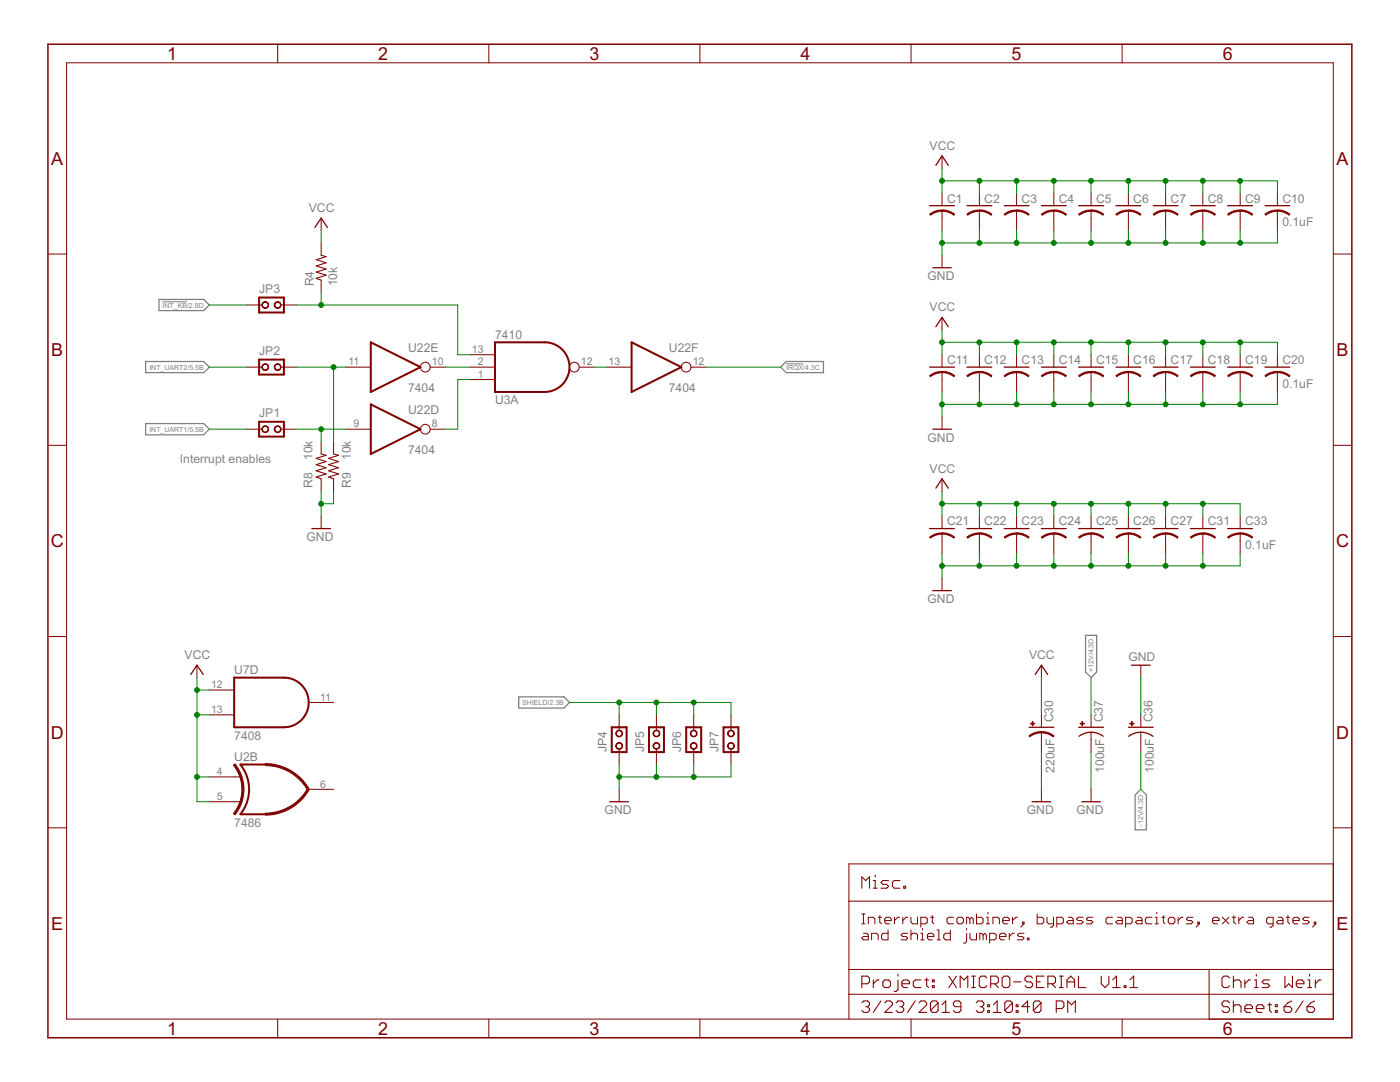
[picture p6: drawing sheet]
<svg xmlns="http://www.w3.org/2000/svg" width="279mm" height="216mm" viewBox="0 0 279 216" stroke-linecap="round" stroke-linejoin="round" font-family="sans-serif">
<path d="M31.7 59.8h9l1.1 1.1-1.1 1.1h-9zM29.1 72.1h11.6l1.1 1.2-1.1 1.1h-11.6zM155.8 73.3l1.1-1.2h7.4v2.3h-7.4zM29.1 84.5h11.6l1.1 1.1-1.1 1.2h-11.6zM103.5 139h9l1.2 1.2-1.2 1.1h-9zM216.6 126.8h2.3v7.3l-1.2 1.1-1.1-1.1zM227.7 157.5l1.1 1.1v7h-2.3v-7z" fill="none" stroke="#808080" stroke-width=".25"/>
<path d="M32.4 60.2h4.9M156.9 72.6h3.4" fill="none" stroke="#808080" stroke-width=".2"/>
<path d="M9.6 8.8h260.2v198.3h-260.2z" fill="none" stroke="#800000" stroke-width=".3"/>
<g fill="none" stroke="#800000" stroke-width=".2">
<path d="M13.3 12.5h252.8v190.8h-252.8zM55.4 8.8v3.7M97.6 8.8v3.7M139.7 8.8v3.7M181.8 8.8v3.7M223.9 8.8v3.7M188 31.1v2.5M188 38.6v2.4M195.5 38.6v2.4M202.9 38.6v2.4M210.3 38.6v2.4M217.7 38.6v2.4"/>
<path d="M225.2 38.6v2.4M232.6 38.6v2.4M240.1 38.6v2.4M247.5 38.6v2.4M254.9 38.6v2.4M9.6 50.7h3.7M64.1 43.5v2.5M64.1 48.5v2.4M64.1 55.9v2.5M188 42v4M188 50.9v2.5M195.5 42v4"/>
<path d="M202.9 42v4M210.3 42v4M217.7 42v4M225.2 42v4M232.6 42v4M240.1 42v4M247.5 42v4M254.9 42v4M266.1 50.7h3.7M49.2 73.3h3.1M49.2 60.9h3.1M56 73.3h3.1"/>
<path d="M56 60.9h3.1M69 73.3h5M85.9 73.3h3M93.8 73.3h5M93.8 75.7h5M93.8 70.8h5M115.6 73.3h3M121.1 73.3h4.9M137.9 73.3h3M188 63.3v2.5M188 70.8v2.5M188 74.3v3.9"/>
<path d="M195.5 70.8v2.5M195.5 74.3v3.9M202.9 70.8v2.5M202.9 74.3v3.9M210.3 70.8v2.5M210.3 74.3v3.9M217.7 70.8v2.5M217.7 74.3v3.9M225.2 70.8v2.5M225.2 74.3v3.9M232.6 70.8v2.5M232.6 74.3v3.9"/>
<path d="M240.1 70.8v2.5M240.1 74.3v3.9M247.5 70.8v2.5M247.5 74.3v3.9M254.9 70.8v2.5M254.9 74.3v3.9M9.6 88.9h3.7M49.2 85.6h3.1M56 85.6h3.1M64.1 88.1v2.5M64.1 95.5v2.5M66.6 88.1v2.5"/>
<path d="M66.6 95.5v2.5M69 85.6h5M85.9 85.6h3M188 83.2v2.4M188 95.5v2.5M266.1 88.9h3.7M64.1 103v2.5M188 103v2.5M188 106.5v3.9M188 115.4v2.5M195.5 103v2.5M195.5 106.5v3.9"/>
<path d="M202.9 103v2.5M202.9 106.5v3.9M210.3 103v2.5M210.3 106.5v3.9M217.7 103v2.5M217.7 106.5v3.9M225.2 103v2.5M225.2 106.5v3.9M232.6 103v2.5M232.6 106.5v3.9M240.1 103v2.5M240.1 106.5v3.9"/>
<path d="M247.5 103v2.5M247.5 106.5v3.9M9.6 127h3.7M39.3 132.7v2.5M41.8 137.7h4.9M207.8 132.7v2.5M227.7 132.7v2.5M266.1 127h3.7M41.8 142.6h4.9M41.8 155h6.2M41.8 160h6.2M61.6 140.2h5"/>
<path d="M61.6 157.5h5M123.6 142.6v3.1M123.6 149.5v3M123.6 157.5v2.5M131 142.6v3.1M131 149.5v3M138.5 142.6v3.1M138.5 149.5v3M145.9 142.6v3.1M145.9 149.5v3M207.8 142.6v2.5M207.8 146.1v4"/>
<path d="M207.8 157.5v2.5M217.7 142.6v2.5M217.7 146.1v4M217.7 157.5v2.5M227.7 142.6v2.5M227.7 146.1v4M9.6 165.2h3.7M169.4 179.8h96.7M266.1 165.2h3.7M266.1 172.4h-96.7v30.9M169.4 193.4h96.7M169.4 198.4h96.7"/>
<path d="M172 184.3h.6M172 182.4h.6M172.3 182.4v1.9M172.3 186.2h.7l.3 .4v.9h-1l-.3-.3 .3-.3h1M173.3 184.3v-1.3h1l.3 .4v.9M173.9 187.5v-1.3h1l.4 .4v.9M175.3 183h.6M175.6 182.7v1.3l.3 .3M176.6 183.7h1.3v-.3l-.4-.4h-.6l-.3 .4v.6l.3 .3h.6M177.2 185.6v1.9h-1l-.3-.3v-.6l.3-.4h1M178.5 183v1.3M179.5 183h-.3l-.7 .7"/>
<path d="M180.2 183v1.3M181.1 183h-.3l-.6 .7M181.1 186.2h-.9l-.4 .4 .4 .3h.6l.3 .3-.3 .3h-1M181.8 183v1l.3 .3h1v-1.3M181.8 185.6v1.9M181.8 186.6l.3-.4h.7l.3 .4v.9M183.8 184.3h.9l.4-.3v-.6l-.4-.4h-.9v2M183.8 186.2h.3v1.3M183.8 187.5h.6M184.1 185.3v.3M185.1 186.9h1.3v-.3l-.3-.4h-.7l-.3 .4v.6l.3 .3h.7M185.7 183h.7"/>
<path d="M186.1 182.7v1.3l.3 .3M187 187.5h.7M187 185.6h.4v1.9M189.7 185.6v1.9h-1l-.4-.3v-.6l.4-.4h1M190.3 183h-1l-.3 .4v.6l.3 .3h1M191.3 183h.6l.4 .4v.6l-.4 .3h-.6l-.3-.3v-.6zM192.9 185.3v.3M192.9 186.2v1.7l-.3 .3h-.3M193.6 183.4l-.3-.4h-.4v1.3M193.6 183.4v.9M193.6 186.2v1l.3 .3h1v-1.3M193.6 183.4l.3-.4 .3 .4v.9"/>
<path d="M194.9 182.4v1.9h1l.3-.3v-.6l-.3-.4h-1M196.2 186.6v.9M196.2 186.6l-.3-.4h-.4v1.3M196.2 186.6l.3-.4 .3 .4v.9M196.8 184.3h.7M196.8 183h.4v1.3M197.2 182.1v.3M197.5 187.5h1l.3-.3v-.6l-.3-.4h-1v2M198.2 184.3v-1.3h.9l.4 .4v.9M199.5 186.9h1.3v-.3l-.4-.4h-.6l-.3 .4v.6l.3 .3h.6M200.1 183.7h1.3v-.3l-.3-.4h-.7l-.3 .4v.6l.3 .3h.7M201.4 186.2v1.3"/>
<path d="M202.1 183v1.3M202.4 186.2h-.3l-.7 .7M203.1 183h-.4l-.6 .7M204 184h.4v.3h-.4zM204.4 184.3l-.7 .7M204.4 186.2h-1l-.3 .4 .3 .3h.6l.4 .3-.4 .3h-.9M205 187.2h.4v.3h-.4zM207 182.4v1.9h1l.3-.3v-.6l-.3-.4h-1M209 183v1l.3 .3h.9M210.2 183v1.7l-.3 .3h-.3M210.9 184.3h1l.3-.3v-.6l-.3-.4h-1v2M213.2 183h.6l.4 .4v.9h-1l-.3-.3 .3-.3h1"/>
<path d="M216.2 183h-1l-.4 .4 .4 .3h.6l.4 .3-.4 .3h-1M218.1 183h-1l-.3 .4 .3 .3h.7l.3 .3-.3 .3h-1M222 183h-1l-.3 .4v.6l.3 .3h1M223 183h.7l.3 .4v.9h-1l-.3-.3 .3-.3h1M224.6 184.3h1l.4-.3v-.6l-.4-.4h-1v2M226.9 183h.7l.3 .4v.9h-1l-.3-.3 .3-.3h1M229.9 183h-1l-.3 .4v.6l.3 .3h1M230.5 184.3h.7M230.5 183h.4v1.3M230.9 182.1v.3M231.8 183h.7M232.2 182.7v1.3l.3 .3"/>
<path d="M233.2 183.4l.3-.4h.6l.4 .4v.6l-.4 .3h-.6l-.3-.3zM235.1 183v1.3M236.1 183h-.3l-.7 .7M238.1 183h-1l-.4 .4 .4 .3h.6l.4 .3-.4 .3h-1M239 184h.4v.3h-.4zM239.4 184.3l-.7 .7M241.3 193.4v9.9M242 183.7h1.3v-.3l-.3-.4h-.7l-.3 .4v.6l.3 .3h.7M243.9 183l1.4 1.3M245.3 183l-1.4 1.3M245.9 183h.7M246.2 182.7v1.3l.4 .3"/>
<path d="M247.2 183v1.3M248.2 183h-.3l-.7 .7M249.2 183h.6l.4 .4v.9h-1l-.3-.3 .3-.3h1M254.1 184.3h-1l-.3-.3v-.6l.3-.4h1v1.7l-.3 .3h-.4M255.1 183h.6l.4 .4v.9h-1l-.4-.3 .4-.3h1M256.7 183h.7M257 182.7v1.3l.4 .3M258 183.7h1.3v-.3l-.3-.4h-.7l-.3 .4v.6l.3 .3h.7M261.3 183h-1l-.3 .4 .3 .3h.7l.3 .3-.3 .3h-1M262.3 184h.3v.3h-.3zM262.6 184.3l-.7 .7M55.4 203.3v3.8"/>
<path d="M97.6 203.3v3.8M139.7 203.3v3.8M181.8 203.3v3.8M223.9 203.3v3.8"/>
<circle cx="84.9" cy="73.3" r=".97"/>
<circle cx="114.6" cy="73.3" r=".97"/>
<circle cx="136.9" cy="73.3" r=".97"/>
<circle cx="84.9" cy="85.6" r=".97"/>
</g>
<g fill="none" stroke="#800000" stroke-width=".21">
<path d="M64.1 50.9l1 .3-2 .6 2 .6-2 .7 2 .6-2 .6 2 .6-2 .6 1 .4M64.1 90.6l1 .2-2 .7 2 .6-2 .6 2 .6-2 .6 2 .7-2 .6 1 .3M66.6 90.6l1 .2-2 .7 2 .6-2 .6 2 .6-2 .6 2 .7-2 .6 1 .3M172 177.2v-2.2l.8 .7 .7-.7v2.2M174.3 175.7h.4v1.5M174.3 177.2h.7M174.7 174.6v.4M177.3 175.7h-1.1l-.4 .4 .4 .4h.8l.3 .3-.3 .4h-1.2M179.6 175.7h-1.1l-.4 .4v.7l.4 .4h1.1M180.4 176.8h.3v.4h-.3zM172 196.3h1.1l.4-.4v-.7l-.4-.4h-1.1v2.3M174.3 195.5v1.6"/>
<path d="M175.4 195.5h-.4l-.7 .8M175.8 199.7l-1.5 2.3M176.6 195.5h.7l.4 .4v.8l-.4 .4h-.7l-.4-.4v-.8zM179.2 195.5v1.9l-.4 .4h-.3M179.2 194.4v.4M180 196.3h1.5v-.4l-.4-.4h-.7l-.4 .4v.8l.4 .4h.7M182.6 199.7l-1.5 2.3M183.8 195.5h-1.2l-.3 .4v.8l.3 .4h1.2M184.6 195.5h.7M184.9 195.2v1.5l.4 .4M186.1 195.5h.4v.4h-.4zM186.1 196.7h.4v.4h-.4z"/>
<path d="M189.4 194.8l1.5 2.3M190.9 194.8l-1.5 2.3M191.6 197.1v-2.3l.8 .7 .7-.7v2.3M193.9 194.8h.8M193.9 197.1h.8M194.3 194.8v2.3M197 195.2l-.4-.4h-.8l-.4 .4v1.5l.4 .4h.8l.4-.4M197.7 196.3h1.2l.3-.4v-.7l-.3-.4h-1.2v2.3M198.5 196.3l.7 .8M200.4 194.8h.7l.4 .4v1.5l-.4 .4h-.7l-.4-.4v-1.5zM202.3 195.9h1.5M206.1 195.2l-.4-.4h-.8l-.3 .4v.3l.3 .4h.8l.4 .4v.4l-.4 .4h-.8l-.3-.4"/>
<path d="M206.8 195.9h.8M208.4 194.8h-1.6v2.3h1.6M209.1 196.3h1.2l.4-.4v-.7l-.4-.4h-1.2v2.3M209.9 196.3l.8 .8M211.4 194.8h.8M211.4 197.1h.8M211.8 194.8v2.3M212.9 195.9h1.6M212.9 197.1v-1.6l.8-.7 .8 .7v1.6M215.2 194.8v2.3h1.5M219.8 194.8v1.5l.7 .8 .8-.8v-1.5M222.1 197.1h1.5"/>
<path d="M222.1 195.5l.7-.7v2.3M224.3 196.7h.4v.4h-.4zM225.5 197.1h1.5M225.5 195.5l.8-.7v2.3M245.4 195.2l-.4-.4h-.7l-.4 .4v1.5l.4 .4h.7l.4-.4M246.1 195.9l.4-.4h.8l.4 .4v1.2M246.1 194.8v2.3M246.1 199.7v2.3M248.4 195.5v1.6M249.6 195.5h-.4l-.8 .8M250.3 195.5h.4v1.6M250.3 197.1h.8"/>
<path d="M250.7 194.4v.4M253.4 195.5h-1.2l-.3 .4 .3 .4h.8l.4 .4-.4 .4h-1.1M256.4 194.8v2.3l.8-.8 .7 .8v-2.3M257.8 199.7l-.8 .4-.7 .8M258.7 196.3h1.5v-.4l-.4-.4h-.7l-.4 .4v.8l.4 .4h.7M260.1 199.7l-1.5 2.3M261 195.5h.4v1.6M261 197.1h.7M261.4 194.4v.4M262.4 199.7l-.8 .4-.8 .8M262.5 195.5v1.6M263.7 195.5h-.4l-.8 .8"/>
<path d="M172 200.1l.4-.4h.7l.4 .4v.4l-.4 .4M172.8 200.9h.3M173.1 200.9l.4 .4v.3l-.4 .4h-.7l-.4-.4M176.6 200.1l.4-.4h.7l.4 .4v.4l-1.5 1.5h1.5M178.8 200.1l.4-.4h.8l.4 .4v.4l-.4 .4M179.6 200.9h.4M180 200.9l.4 .4v.3l-.4 .4h-.8l-.4-.4M183.4 200.1l.4-.4h.8l.3 .4v.4l-1.5 1.5h1.5M187.2 200.1l-.4-.4h-.7l-.4 .4v1.5M187.2 200.1v1.5l-.4 .4h-.7l-.4-.4M187.2 200.1l-1.5 1.5M188 202h1.5"/>
<path d="M188 200.5l.7-.8v2.3M191.8 200.9h-1.2l-.3-.4v-.4l.3-.4h.8l.4 .4v1.5l-.4 .4h-.8l-.3-.4M194.8 200.1l.4-.4h.8l.3 .4v.4l-.3 .4M195.6 200.9h.4M196 200.9l.3 .4v.3l-.3 .4h-.8l-.4-.4M197.1 200.5h.4v.4h-.4zM197.1 201.6h.4v.4h-.4zM198.2 202h1.6M198.2 200.5l.8-.8v2.3M202.1 200.1l-.4-.4h-.8l-.4 .4v1.5M202.1 200.1v1.5l-.4 .4h-.8l-.4-.4M202.1 200.1l-1.6 1.5"/>
<path d="M202.8 200.5h.4v.4h-.4zM202.8 201.6h.4v.4h-.4zM205.5 200.9h-1.6l1.2-1.2v2.3M207.8 200.1l-.4-.4h-.8l-.4 .4v1.5M207.8 200.1v1.5l-.4 .4h-.8l-.4-.4M207.8 200.1l-1.6 1.5M210.8 201.3h1.1l.4-.4v-.8l-.4-.4h-1.1v2.3M213.1 202v-2.3l.7 .8 .8-.8v2.3M245.4 200.1l-.4-.4h-.7l-.4 .4v.4l.4 .4h.7l.4 .4v.3l-.4 .4h-.7l-.4-.4M246.1 200.9l.4-.4h.8l.4 .4v1.1M248.4 201.3h1.6v-.4l-.4-.4h-.8l-.4 .4v.7l.4 .4h.8M250.7 201.3h1.5v-.4l-.3-.4h-.8l-.4 .4v.7l.4 .4h.8"/>
<path d="M253 200.5h.8M253.4 200.1v1.5l.4 .4M254.5 200.5h.4v.4h-.4zM254.5 201.6h.4v.4h-.4zM256.3 200.9h1.1l.4 .4v.3l-.4 .4h-.8l-.3-.4zM260.8 200.9h1.2l.4 .4v.3l-.4 .4h-.8l-.4-.4z"/>
</g>
<g fill="none" stroke="#800000" stroke-width=".4">
<path d="M51.7 59.4h5v3h-5zM51.7 71.8h5v2.9h-5zM74 68.3l9.9 5-9.9 4.9zM98.8 68.3h9.9a5 5 0 0 1 5 5 5 5 0 0 1-5 4.9h-9.9zM126 68.3l10 5-10 4.9zM51.7 84.2h5v2.9h-5zM74 80.7l9.9 4.9-9.9 5zM46.7 135.2h10a5 5 0 0 1 4.9 5 5 5 0 0 1-4.9 4.9h-10zM52.9 152.5h-4.9a8 8 0 0 1 0 10h4.9M122.1 145.1h3v5h-3zM129.5 145.1h3v5h-3zM136.9 145.1h3v5h-3z"/>
<path d="M144.4 145.1h3v5h-3z"/>
</g>
<g fill="none" stroke="#800000" stroke-width=".25">
<path d="M186.8 33l1.2-1.9 1.3 1.9M62.8 45.4l1.3-1.9 1.2 1.9M185.5 41h5M186.2 53.4h3.7M193 41h4.9M200.4 41h5M207.8 41h5M215.3 41h4.9M222.7 41h5M230.1 41h5M237.6 41h4.9M245 41h5"/>
<path d="M252.5 41h4.9M185.5 73.3h5M186.8 65.2l1.2-1.9 1.3 1.9M193 73.3h4.9M200.4 73.3h5M207.8 73.3h5M215.3 73.3h4.9M222.7 73.3h5M230.1 73.3h5M237.6 73.3h4.9M245 73.3h5M252.5 73.3h4.9"/>
<path d="M186.2 85.6h3.7M186.8 97.4l1.2-1.9 1.3 1.9M62.2 105.5h3.8M185.5 105.5h5M186.2 117.9h3.7M193 105.5h4.9M200.4 105.5h5M207.8 105.5h5M215.3 105.5h4.9M222.7 105.5h5M230.1 105.5h5M237.6 105.5h4.9"/>
<path d="M245 105.5h5M38.1 134.6l1.2-1.9 1.3 1.9M206.6 134.6l1.2-1.9 1.3 1.9M225.8 132.7h3.7M121.7 160h3.7M205.4 145.1h4.9M206 160h3.7M215.3 145.1h4.9M215.9 160h3.7M217.7 146.1l1.6 .3 .9 .5M217.7 146.1l-1 .1-1.4 .7M225.2 145.1h4.9"/>
<path d="M227.7 146.1l1 .1 1.4 .7M227.7 146.1l-1.6 .3-.8 .5"/>
</g>
<g fill="#800000" stroke="#800000" stroke-width=".2">
<path d="M54.9 85.2a.68 .68 0 0 1 1.1 0 .68 .68 0 0 1-.4 1.1 .68 .68 0 0 1-.9-.7h.2a.56 .56 0 0 1 .8-.4 .56 .56 0 0 1 .1 .9 .56 .56 0 0 1-.9-.3v-.2h-.2z" fill-rule="evenodd"/>
<path d="M52.4 85.2a.68 .68 0 0 1 1.1 0 .68 .68 0 0 1-.3 1.1 .68 .68 0 0 1-.9-.7h.1a.56 .56 0 0 1 .8-.4 .56 .56 0 0 1 .1 .9 .56 .56 0 0 1-.9-.3v-.2h-.1z" fill-rule="evenodd"/>
<path d="M54.9 72.8a.68 .68 0 0 1 1.1 0 .68 .68 0 0 1-.4 1.1 .68 .68 0 0 1-.9-.6h.2a.56 .56 0 0 1 .8-.5 .56 .56 0 0 1 .1 .9 .56 .56 0 0 1-.9-.3v-.1h-.2z" fill-rule="evenodd"/>
<path d="M52.4 72.8a.68 .68 0 0 1 1.1 0 .68 .68 0 0 1-.3 1.1 .68 .68 0 0 1-.9-.6h.1a.56 .56 0 0 1 .8-.5 .56 .56 0 0 1 .1 .9 .56 .56 0 0 1-.9-.3v-.1h-.1z" fill-rule="evenodd"/>
<path d="M54.9 60.4a.68 .68 0 0 1 1.1 .1 .68 .68 0 0 1-.4 1 .68 .68 0 0 1-.9-.6h.2a.56 .56 0 0 1 .8-.5 .56 .56 0 0 1 .1 .9 .56 .56 0 0 1-.9-.3v-.1h-.2z" fill-rule="evenodd"/>
<path d="M52.4 60.4a.68 .68 0 0 1 1.1 .1 .68 .68 0 0 1-.4 1 .68 .68 0 0 1-.8-.6h.1a.56 .56 0 0 1 .8-.5 .56 .56 0 0 1 .1 .9 .56 .56 0 0 1-.9-.3v-.1h-.1z" fill-rule="evenodd"/>
<path d="M53 162.3a9.7 9.7 0 0 0 8.4-4.9l.3 .2a10 10 0 0 1-8.7 5z" fill-rule="evenodd"/>
<path d="M53 152.4a10.1 10.1 0 0 1 8.7 5.1l-.3 .1a9.6 9.6 0 0 0-8.4-4.8z" fill-rule="evenodd"/>
<path d="M46.6 152.7l.3-.3a8.1 8.1 0 0 1 0 10.2l-.3-.3a7.8 7.8 0 0 0 0-9.6z" fill-rule="evenodd"/>
<path d="M225.2 41.9l1.3 .2 1.2 .7-.2 .1-1.3-.6-1-.2z" fill-rule="evenodd"/>
<path d="M222.7 42.7l.2-.1a3.7 3.7 0 0 1 2.3-.7v.2l-1.5 .3-.8 .5z" fill-rule="evenodd"/>
<path d="M240.1 106.3l1.3 .2 1.2 .7-.2 .2-1.3-.7-1-.1z" fill-rule="evenodd"/>
<path d="M237.6 107.2l1.1-.6 1.4-.3v.3l-1.5 .3-.9 .5z" fill-rule="evenodd"/>
<path d="M195.5 74.1l1.3 .2 1.2 .7-.2 .2-1.4-.7-.9-.1z" fill-rule="evenodd"/>
<path d="M193 75l.2-.2a3.8 3.8 0 0 1 2.3-.7v.3l-1.5 .3-.9 .5z" fill-rule="evenodd"/>
<path d="M247.5 106.3l1.3 .2 1.2 .7-.1 .2-1.4-.7-1-.1z" fill-rule="evenodd"/>
<path d="M245 107.2l1.2-.6 1.3-.3v.3l-1.5 .3-.8 .5z" fill-rule="evenodd"/>
<path d="M225.2 106.3l1.3 .2 1.2 .7-.2 .2-1.3-.7-1-.1z" fill-rule="evenodd"/>
<path d="M222.7 107.2l1.2-.6 1.3-.3v.3l-1.5 .3-.8 .5z" fill-rule="evenodd"/>
<path d="M247.5 74.1l1.3 .2 1.2 .7-.1 .2-1.4-.7-1-.1z" fill-rule="evenodd"/>
<path d="M245 75l.2-.2a3.8 3.8 0 0 1 2.3-.7v.3l-1.5 .3-.8 .5z" fill-rule="evenodd"/>
<path d="M232.6 106.3l1.4 .2 1.1 .7-.1 .2-1.4-.7-1-.1z" fill-rule="evenodd"/>
<path d="M230.1 107.2l1.2-.6 1.3-.3v.3l-1.4 .3-.9 .5z" fill-rule="evenodd"/>
<path d="M195.5 106.3l1.3 .2 1.2 .7-.2 .2-1.4-.7-.9-.1z" fill-rule="evenodd"/>
<path d="M193 107.2l1.1-.6 1.4-.3v.3l-1.5 .3-.9 .5z" fill-rule="evenodd"/>
<path d="M210.3 74.1l1.3 .2 1.2 .7-.1 .2-1.4-.7-1-.1z" fill-rule="evenodd"/>
<path d="M207.8 75l.2-.2a3.7 3.7 0 0 1 2.3-.7v.3l-1.4 .3-.9 .5z" fill-rule="evenodd"/>
<path d="M217.7 106.3l1.4 .2 1.2 .7-.2 .2-1.3-.7-1.1-.1z" fill-rule="evenodd"/>
<path d="M215.3 107.2l1.1-.6 1.3-.3v.3l-1.4 .3-.9 .5z" fill-rule="evenodd"/>
<path d="M210.3 106.3l1.3 .2 1.2 .7-.1 .2-1.4-.7-1-.1z" fill-rule="evenodd"/>
<path d="M207.8 107.2l1.2-.6 1.3-.3v.3l-1.4 .3-.9 .5z" fill-rule="evenodd"/>
<path d="M240.1 74.1l1.3 .2 1.2 .7-.2 .2-1.3-.7-1-.1z" fill-rule="evenodd"/>
<path d="M237.6 75l.2-.2a3.7 3.7 0 0 1 2.3-.7v.3l-1.5 .3-.9 .5z" fill-rule="evenodd"/>
<path d="M217.7 74.1l1.4 .2 1.2 .7-.2 .2-1.3-.7-1.1-.1z" fill-rule="evenodd"/>
<path d="M215.3 75l.2-.2a3.7 3.7 0 0 1 2.2-.7v.3l-1.4 .3-.9 .5z" fill-rule="evenodd"/>
<path d="M225.2 74.1l1.3 .2 1.2 .7-.2 .2-1.3-.7-1-.1z" fill-rule="evenodd"/>
<path d="M222.7 75l.2-.2a3.7 3.7 0 0 1 2.3-.7v.3l-1.5 .3-.8 .5z" fill-rule="evenodd"/>
<path d="M188 106.3l1.3 .2 1.2 .7-.1 .2-1.4-.7-1-.1z" fill-rule="evenodd"/>
<path d="M185.5 107.2l1.2-.6 1.3-.3v.3l-1.5 .3-.8 .5z" fill-rule="evenodd"/>
<path d="M202.9 106.3l1.3 .2 1.2 .7-.2 .2-1.3-.7-1-.1z" fill-rule="evenodd"/>
<path d="M200.4 107.2l1.2-.6 1.3-.3v.3l-1.5 .3-.8 .5z" fill-rule="evenodd"/>
<path d="M232.6 74.1l1.4 .2 1.1 .7-.1 .2-1.4-.7-1-.1z" fill-rule="evenodd"/>
<path d="M230.1 75l.3-.2a3.7 3.7 0 0 1 2.2-.7v.3l-1.4 .3-.9 .5z" fill-rule="evenodd"/>
<path d="M202.9 74.1l1.3 .2 1.2 .7-.2 .2-1.3-.7-1-.1z" fill-rule="evenodd"/>
<path d="M200.4 75l.2-.2a3.7 3.7 0 0 1 2.3-.7v.3l-1.5 .3-.8 .5z" fill-rule="evenodd"/>
<path d="M254.9 74.1l1.4 .2 1.1 .7-.1 .2-1.4-.7-1-.1z" fill-rule="evenodd"/>
<path d="M252.5 75l.2-.2a3.7 3.7 0 0 1 2.2-.7v.3l-1.4 .3-.9 .5z" fill-rule="evenodd"/>
<path d="M188 74.1l1.3 .2 1.2 .7-.1 .2-1.4-.7-1-.1z" fill-rule="evenodd"/>
<path d="M185.5 75l.2-.2a3.7 3.7 0 0 1 2.3-.7v.3l-1.5 .3-.8 .5z" fill-rule="evenodd"/>
<path d="M254.9 41.9l1.4 .2 1.1 .7-.1 .1-1.4-.6-1-.2z" fill-rule="evenodd"/>
<path d="M252.5 42.7l.2-.1a3.7 3.7 0 0 1 2.2-.7v.2l-1.4 .3-.9 .5z" fill-rule="evenodd"/>
<path d="M247.5 41.9l1.3 .2 1.2 .7-.1 .1-1.4-.6-1-.2z" fill-rule="evenodd"/>
<path d="M245 42.7l.2-.1a3.8 3.8 0 0 1 2.3-.7v.2l-1.5 .3-.8 .5z" fill-rule="evenodd"/>
<path d="M240.1 41.9l1.3 .2 1.2 .7-.2 .1-1.3-.6-1-.2z" fill-rule="evenodd"/>
<path d="M237.6 42.7l.2-.1a3.7 3.7 0 0 1 2.3-.7v.2l-1.5 .3-.9 .5z" fill-rule="evenodd"/>
<path d="M232.6 41.9l1.4 .2 1.1 .7-.1 .1-1.4-.6-1-.2z" fill-rule="evenodd"/>
<path d="M230.1 42.7l.3-.1a3.7 3.7 0 0 1 2.2-.7v.2l-1.4 .3-.9 .5z" fill-rule="evenodd"/>
<path d="M217.7 41.9l1.4 .2 1.2 .7-.2 .1-1.3-.6-1.1-.2z" fill-rule="evenodd"/>
<path d="M215.3 42.7l.2-.1a3.7 3.7 0 0 1 2.2-.7v.2l-1.4 .3-.9 .5z" fill-rule="evenodd"/>
<path d="M188 41.9l1.3 .2 1.2 .7-.1 .1-1.4-.6-1-.2z" fill-rule="evenodd"/>
<path d="M185.5 42.7l.2-.1a3.7 3.7 0 0 1 2.3-.7v.2l-1.5 .3-.8 .5z" fill-rule="evenodd"/>
<path d="M202.9 41.9l1.3 .2 1.2 .7-.2 .1-1.3-.6-1-.2z" fill-rule="evenodd"/>
<path d="M200.4 42.7l.2-.1a3.7 3.7 0 0 1 2.3-.7v.2l-1.5 .3-.8 .5z" fill-rule="evenodd"/>
<path d="M210.3 41.9l1.3 .2 1.2 .7-.1 .1-1.4-.6-1-.2z" fill-rule="evenodd"/>
<path d="M207.8 42.7l.2-.1a3.7 3.7 0 0 1 2.3-.7v.2l-1.4 .3-.9 .5z" fill-rule="evenodd"/>
<path d="M130.5 145.9a.69 .69 0 0 1 1.1 .1 .69 .69 0 0 1-.4 1 .69 .69 0 0 1-.9-.6h.2a.55 .55 0 0 1 .7-.6 .55 .55 0 0 1 .2 .9 .55 .55 0 0 1-.9-.1l-.2-.2z" fill-rule="evenodd"/>
<path d="M130.5 148.4a.69 .69 0 0 1 1.1 .1 .69 .69 0 0 1-.4 1 .69 .69 0 0 1-.9-.7h.2a.55 .55 0 0 1 .7-.5 .55 .55 0 0 1 .2 .9 .55 .55 0 0 1-.9-.2l-.2-.2z" fill-rule="evenodd"/>
<path d="M137.9 145.9a.69 .69 0 0 1 1.1 .1 .69 .69 0 0 1-.4 1 .69 .69 0 0 1-.8-.6h.1a.55 .55 0 0 1 .7-.6 .55 .55 0 0 1 .2 .9 .55 .55 0 0 1-.9-.1l-.1-.2z" fill-rule="evenodd"/>
<path d="M137.9 148.4a.69 .69 0 0 1 1.1 .1 .69 .69 0 0 1-.4 1 .69 .69 0 0 1-.8-.7h.1a.55 .55 0 0 1 .7-.5 .55 .55 0 0 1 .2 .9 .55 .55 0 0 1-.9-.2l-.1-.2z" fill-rule="evenodd"/>
<path d="M145.4 145.9a.68 .68 0 0 1 1 .1 .68 .68 0 0 1-.3 1 .68 .68 0 0 1-.9-.6h.1a.56 .56 0 0 1 .8-.5 .56 .56 0 0 1 .2 .9 .56 .56 0 0 1-.9-.2l-.1-.2h-.1z" fill-rule="evenodd"/>
<path d="M145.4 148.4a.68 .68 0 0 1 1 0 .68 .68 0 0 1-.3 1.1 .68 .68 0 0 1-.9-.7h.1a.56 .56 0 0 1 .8-.4 .56 .56 0 0 1 .2 .9 .56 .56 0 0 1-.9-.3l-.1-.2h-.1z" fill-rule="evenodd"/>
<path d="M123 145.9a.68 .68 0 0 1 1.1 .1 .68 .68 0 0 1-.3 1 .68 .68 0 0 1-.9-.6h.1a.56 .56 0 0 1 .8-.5 .56 .56 0 0 1 .1 .9 .56 .56 0 0 1-.9-.2v-.2h-.1z" fill-rule="evenodd"/>
<path d="M123 148.4a.68 .68 0 0 1 1.1 0 .68 .68 0 0 1-.3 1.1 .68 .68 0 0 1-.9-.7h.1a.56 .56 0 0 1 .8-.4 .56 .56 0 0 1 .1 .9 .56 .56 0 0 1-.9-.3v-.2h-.1z" fill-rule="evenodd"/>
<path d="M207.8 146l1.4 .2 1.1 .6-.1 .2-1.4-.7-1-.1z" fill-rule="evenodd"/>
<path d="M205.4 146.8l1.1-.6 1.3-.2v.2l-1.4 .3-.9 .5z" fill-rule="evenodd"/>
<path d="M195.5 41.9l1.3 .2 1.2 .7-.2 .1-1.4-.6-.9-.2z" fill-rule="evenodd"/>
<path d="M193 42.7l.2-.1a3.8 3.8 0 0 1 2.3-.7v.2l-1.5 .3-.9 .5z" fill-rule="evenodd"/>
</g>
<g fill="#800000" stroke="#800000" stroke-width=".2">
<path d="M215.6 144.3h.8v.2h-.8z"/>
<path d="M215.9 144h.1v.8h-.1z"/>
<path d="M225.5 144.3h.8v.2h-.8z"/>
<path d="M225.8 144h.2v.8h-.2z"/>
<path d="M205.7 144.3h.8v.2h-.8z"/>
<path d="M206 144h.1v.8h-.1z"/>
</g>
<g fill="none" stroke="#008000" stroke-width=".2">
<path d="M188 33.6v5M188 36.1h66.9v2.5M195.5 36.1v2.5M202.9 36.1v2.5M210.3 36.1v2.5M217.7 36.1v2.5M225.2 36.1v2.5M232.6 36.1v2.5M240.1 36.1v2.5M247.5 36.1v2.5M64.1 46v2.5M64.1 58.4v2.5"/>
<path d="M188 46v4.9M195.5 46v2.5M202.9 46v2.5M210.3 46v2.5M217.7 46v2.5M225.2 46v2.5M232.6 46v2.5M240.1 46v2.5M247.5 46v2.5M254.9 46v2.5h-66.9M41.8 73.3h7.4M41.8 60.9h7.4"/>
<path d="M59.1 73.3h9.9M59.1 60.9h32.3v9.9h2.4M66.6 73.3v14.8M88.9 73.3h4.9M93.8 75.7h-2.4v9.9h-2.5M118.6 73.3h2.5M140.9 73.3h14.9M188 65.8v5M188 78.2v5M188 68.3h66.9v2.5M195.5 68.3v2.5M195.5 78.2v2.5"/>
<path d="M202.9 68.3v2.5M202.9 78.2v2.5M210.3 68.3v2.5M210.3 78.2v2.5M217.7 68.3v2.5M217.7 78.2v2.5M225.2 68.3v2.5M225.2 78.2v2.5M232.6 68.3v2.5M232.6 78.2v2.5M240.1 68.3v2.5M240.1 78.2v2.5"/>
<path d="M247.5 68.3v2.5M247.5 78.2v2.5M254.9 78.2v2.5h-66.9M41.8 85.6h7.4M59.1 85.6h9.9M64.1 85.6v2.5M64.1 98v5M66.6 98v2.5h-2.5M188 98v5M188 110.4v5M188 100.5h59.5v2.5M195.5 100.5v2.5"/>
<path d="M195.5 110.4v2.5M202.9 100.5v2.5M202.9 110.4v2.5M210.3 100.5v2.5M210.3 110.4v2.5M217.7 100.5v2.5M217.7 110.4v2.5M225.2 100.5v2.5M225.2 110.4v2.5M232.6 100.5v2.5M232.6 110.4v2.5M240.1 100.5v2.5"/>
<path d="M240.1 110.4v2.5M247.5 110.4v2.5h-59.5M39.3 135.2v24.8h2.5M39.3 137.7h2.5M207.8 135.2v7.4M217.7 135.2v7.4M227.7 135.2v7.4M39.3 155h2.5M39.3 142.6h2.5M113.7 140.2h32.2v2.4M123.6 140.2v2.4M123.6 152.5v5"/>
<path d="M131 140.2v2.4M131 152.5v2.5M138.5 140.2v2.4M138.5 152.5v2.5M145.9 152.5v2.5h-22.3M207.8 150.1v7.4M217.7 150.1v7.4M227.7 150.1v7.4"/>
</g>
<g fill="#008000" stroke="#008000" stroke-width=".2">
<circle cx="39.3" cy="155" r=".49"/>
<circle cx="39.3" cy="137.7" r=".49"/>
<circle cx="39.3" cy="142.6" r=".49"/>
<circle cx="188" cy="36.1" r=".49"/>
<circle cx="195.5" cy="36.1" r=".49"/>
<circle cx="202.9" cy="36.1" r=".49"/>
<circle cx="210.3" cy="36.1" r=".49"/>
<circle cx="217.7" cy="36.1" r=".49"/>
<circle cx="225.2" cy="36.1" r=".49"/>
<circle cx="232.6" cy="36.1" r=".49"/>
<circle cx="240.1" cy="36.1" r=".49"/>
<circle cx="247.5" cy="36.1" r=".49"/>
<circle cx="188" cy="68.3" r=".49"/>
<circle cx="195.5" cy="68.3" r=".49"/>
<circle cx="202.9" cy="68.3" r=".49"/>
<circle cx="210.3" cy="68.3" r=".49"/>
<circle cx="217.7" cy="68.3" r=".49"/>
<circle cx="225.2" cy="68.3" r=".49"/>
<circle cx="232.6" cy="68.3" r=".49"/>
<circle cx="240.1" cy="68.3" r=".49"/>
<circle cx="247.5" cy="68.3" r=".49"/>
<circle cx="188" cy="100.5" r=".49"/>
<circle cx="195.5" cy="100.5" r=".49"/>
<circle cx="202.9" cy="100.5" r=".49"/>
<circle cx="210.3" cy="100.5" r=".49"/>
<circle cx="217.7" cy="100.5" r=".49"/>
<circle cx="225.2" cy="100.5" r=".49"/>
<circle cx="232.6" cy="100.5" r=".49"/>
<circle cx="240.1" cy="100.5" r=".49"/>
<circle cx="64.1" cy="100.5" r=".49"/>
<circle cx="138.5" cy="155" r=".49"/>
<circle cx="131" cy="155" r=".49"/>
<circle cx="123.6" cy="155" r=".49"/>
<circle cx="188" cy="48.5" r=".49"/>
<circle cx="195.5" cy="48.5" r=".49"/>
<circle cx="202.9" cy="48.5" r=".49"/>
<circle cx="210.3" cy="48.5" r=".49"/>
<circle cx="217.7" cy="48.5" r=".49"/>
<circle cx="247.5" cy="48.5" r=".49"/>
<circle cx="240.1" cy="48.5" r=".49"/>
<circle cx="232.6" cy="48.5" r=".49"/>
<circle cx="225.2" cy="48.5" r=".49"/>
<circle cx="188" cy="80.7" r=".49"/>
<circle cx="195.5" cy="80.7" r=".49"/>
<circle cx="202.9" cy="80.7" r=".49"/>
<circle cx="210.3" cy="80.7" r=".49"/>
<circle cx="217.7" cy="80.7" r=".49"/>
<circle cx="247.5" cy="80.7" r=".49"/>
<circle cx="240.1" cy="80.7" r=".49"/>
<circle cx="232.6" cy="80.7" r=".49"/>
<circle cx="225.2" cy="80.7" r=".49"/>
<circle cx="188" cy="112.9" r=".49"/>
<circle cx="195.5" cy="112.9" r=".49"/>
<circle cx="202.9" cy="112.9" r=".49"/>
<circle cx="210.3" cy="112.9" r=".49"/>
<circle cx="217.7" cy="112.9" r=".49"/>
<circle cx="240.1" cy="112.9" r=".49"/>
<circle cx="232.6" cy="112.9" r=".49"/>
<circle cx="225.2" cy="112.9" r=".49"/>
<circle cx="64.1" cy="85.6" r=".49"/>
<circle cx="66.6" cy="73.3" r=".49"/>
<circle cx="64.1" cy="60.9" r=".49"/>
<circle cx="131" cy="140.2" r=".49"/>
<circle cx="138.5" cy="140.2" r=".49"/>
<circle cx="123.6" cy="140.2" r=".49"/>
</g>
<g font-size="4" fill="#800000">
<text x="33.4" y="11.9">1</text>
<text x="75.5" y="11.9">2</text>
<text x="117.6" y="11.9">3</text>
<text x="159.8" y="11.9">4</text>
<text x="201.9" y="11.9">5</text>
<text x="244" y="11.9">6</text>
<text x="10.2" y="32.9">A</text>
<text x="266.8" y="32.9">A</text>
<text x="10.2" y="71.1">B</text>
<text x="266.8" y="71.1">B</text>
<text x="10.1" y="109.2">C</text>
<text x="266.6" y="109.2">C</text>
<text x="10.1" y="147.4">D</text>
<text x="266.6" y="147.4">D</text>
<text x="10.2" y="185.5">E</text>
<text x="266.8" y="185.5">E</text>
<text x="33.4" y="206.5">1</text>
<text x="75.5" y="206.5">2</text>
<text x="117.6" y="206.5">3</text>
<text x="159.8" y="206.5">4</text>
<text x="201.9" y="206.5">5</text>
<text x="244" y="206.5">6</text>
</g>
<g font-size="2.7" fill="#808080">
<text x="185.5" y="29.9">VCC</text>
<text x="189" y="40.4">C1</text>
<text x="196.4" y="40.4">C2</text>
<text x="203.9" y="40.4">C3</text>
<text x="211.3" y="40.4">C4</text>
<text x="218.7" y="40.4">C5</text>
<text x="226.2" y="40.4">C6</text>
<text x="233.6" y="40.4">C7</text>
<text x="241" y="40.4">C8</text>
<text x="248.5" y="40.4">C9</text>
<text x="255.9" y="40.4">C10</text>
<text x="61.6" y="42.3">VCC</text>
<text x="255.9" y="45.1">0.1uF</text>
<text x="51.7" y="58.4">JP3</text>
<text x="62.6" y="57.1" transform="rotate(-90 62.6 57.1)">R4</text>
<text x="67.3" y="57.1" transform="rotate(-90 67.3 57.1)">10k</text>
<text x="185.1" y="55.9">GND</text>
<text x="185.5" y="62.1">VCC</text>
<text x="51.7" y="70.8">JP2</text>
<text x="81.4" y="70.2">U22E</text>
<text x="98.8" y="67.6">7410</text>
<text x="133.5" y="70.2">U22F</text>
<text x="189" y="72.6">C11</text>
<text x="196.4" y="72.6">C12</text>
<text x="203.9" y="72.6">C13</text>
<text x="211.3" y="72.6">C14</text>
<text x="218.7" y="72.6">C15</text>
<text x="226.2" y="72.6">C16</text>
<text x="233.6" y="72.6">C17</text>
<text x="241" y="72.6">C18</text>
<text x="248.5" y="72.6">C19</text>
<text x="255.9" y="77.3">0.1uF</text>
<text x="255.9" y="72.6">C20</text>
<text x="51.7" y="83.2">JP1</text>
<text x="81.4" y="78.2">7404</text>
<text x="81.4" y="82.5">U22D</text>
<text x="98.8" y="80.6">U3A</text>
<text x="133.5" y="78.2">7404</text>
<text x="185.1" y="88.1">GND</text>
<text x="35.9" y="92.3">Interrupt enables</text>
<text x="62.4" y="91.8" transform="rotate(-90 62.4 91.8)">10k</text>
<text x="70" y="91.8" transform="rotate(-90 70 91.8)">10k</text>
<text x="81.4" y="90.6">7404</text>
<text x="185.5" y="94.3">VCC</text>
<text x="62.4" y="97.4" transform="rotate(-90 62.4 97.4)">R8</text>
<text x="70" y="97.4" transform="rotate(-90 70 97.4)">R9</text>
<text x="61.2" y="107.9">GND</text>
<text x="189" y="104.8">C21</text>
<text x="196.4" y="104.8">C22</text>
<text x="203.9" y="104.8">C23</text>
<text x="211.3" y="104.8">C24</text>
<text x="218.7" y="104.8">C25</text>
<text x="226.2" y="104.8">C26</text>
<text x="233.6" y="104.8">C27</text>
<text x="241" y="104.8">C31</text>
<text x="248.5" y="104.8">C33</text>
<text x="248.5" y="109.6">0.1uF</text>
<text x="185.1" y="120.3">GND</text>
<text x="36.8" y="131.5">VCC</text>
<text x="205.4" y="131.5">VCC</text>
<text x="225.2" y="132">GND</text>
<text x="46.7" y="134.6">U7D</text>
<text x="46.7" y="147.6">7408</text>
<text x="210.2" y="144.1" transform="rotate(-90 210.2 144.1)">C30</text>
<text x="220.1" y="144.1" transform="rotate(-90 220.1 144.1)">C37</text>
<text x="230" y="144.1" transform="rotate(-90 230 144.1)">C36</text>
<text x="46.7" y="151.9">U2B</text>
<text x="121.1" y="150.1" transform="rotate(-90 121.1 150.1)">JP4</text>
<text x="128.5" y="150.1" transform="rotate(-90 128.5 150.1)">JP5</text>
<text x="136" y="150.1" transform="rotate(-90 136 150.1)">JP6</text>
<text x="143.4" y="150.1" transform="rotate(-90 143.4 150.1)">JP7</text>
<text x="210.4" y="154.2" transform="rotate(-90 210.4 154.2)">220uF</text>
<text x="220.4" y="154.2" transform="rotate(-90 220.4 154.2)">100uF</text>
<text x="230.3" y="154.2" transform="rotate(-90 230.3 154.2)">100uF</text>
<text x="46.7" y="164.9">7486</text>
<text x="120.7" y="162.5">GND</text>
<text x="204.9" y="162.5">GND</text>
<text x="214.8" y="162.5">GND</text>
</g>
<g font-size="2.3" fill="#808080">
<text x="94.2" y="70.4">13</text>
<text x="69.5" y="72.9">11</text>
<text x="86.2" y="72.9">10</text>
<text x="95.3" y="75.4">1</text>
<text x="95.3" y="72.9">2</text>
<text x="115.9" y="72.9">12</text>
<text x="121.4" y="72.9">13</text>
<text x="138.2" y="72.9">12</text>
<text x="70.6" y="85.3">9</text>
<text x="86.2" y="85.3">8</text>
<text x="42.1" y="137.3">12</text>
<text x="42.1" y="142.3">13</text>
<text x="63.9" y="139.8">11</text>
<text x="43.3" y="154.7">4</text>
<text x="43.3" y="159.6">5</text>
<text x="63.9" y="157.2">6</text>
</g>
<g font-size="1.6" fill="#808080">
<text x="32.4" y="61.4">INT_KB/2.8D</text>
<text x="29.8" y="73.8">INT_UART2/5.5B</text>
<text x="156.9" y="73.7">IRQX/4.3C</text>
<text x="29.8" y="86.1">INT_UART1/5.5B</text>
<text x="218.2" y="134.1" transform="rotate(-90 218.2 134.1)">+12V/4.3D</text>
<text x="104.2" y="140.7">SHIELD/2.3B</text>
<text x="228.2" y="164.9" transform="rotate(-90 228.2 164.9)">-12V/4.3D</text>
</g>
</svg>
